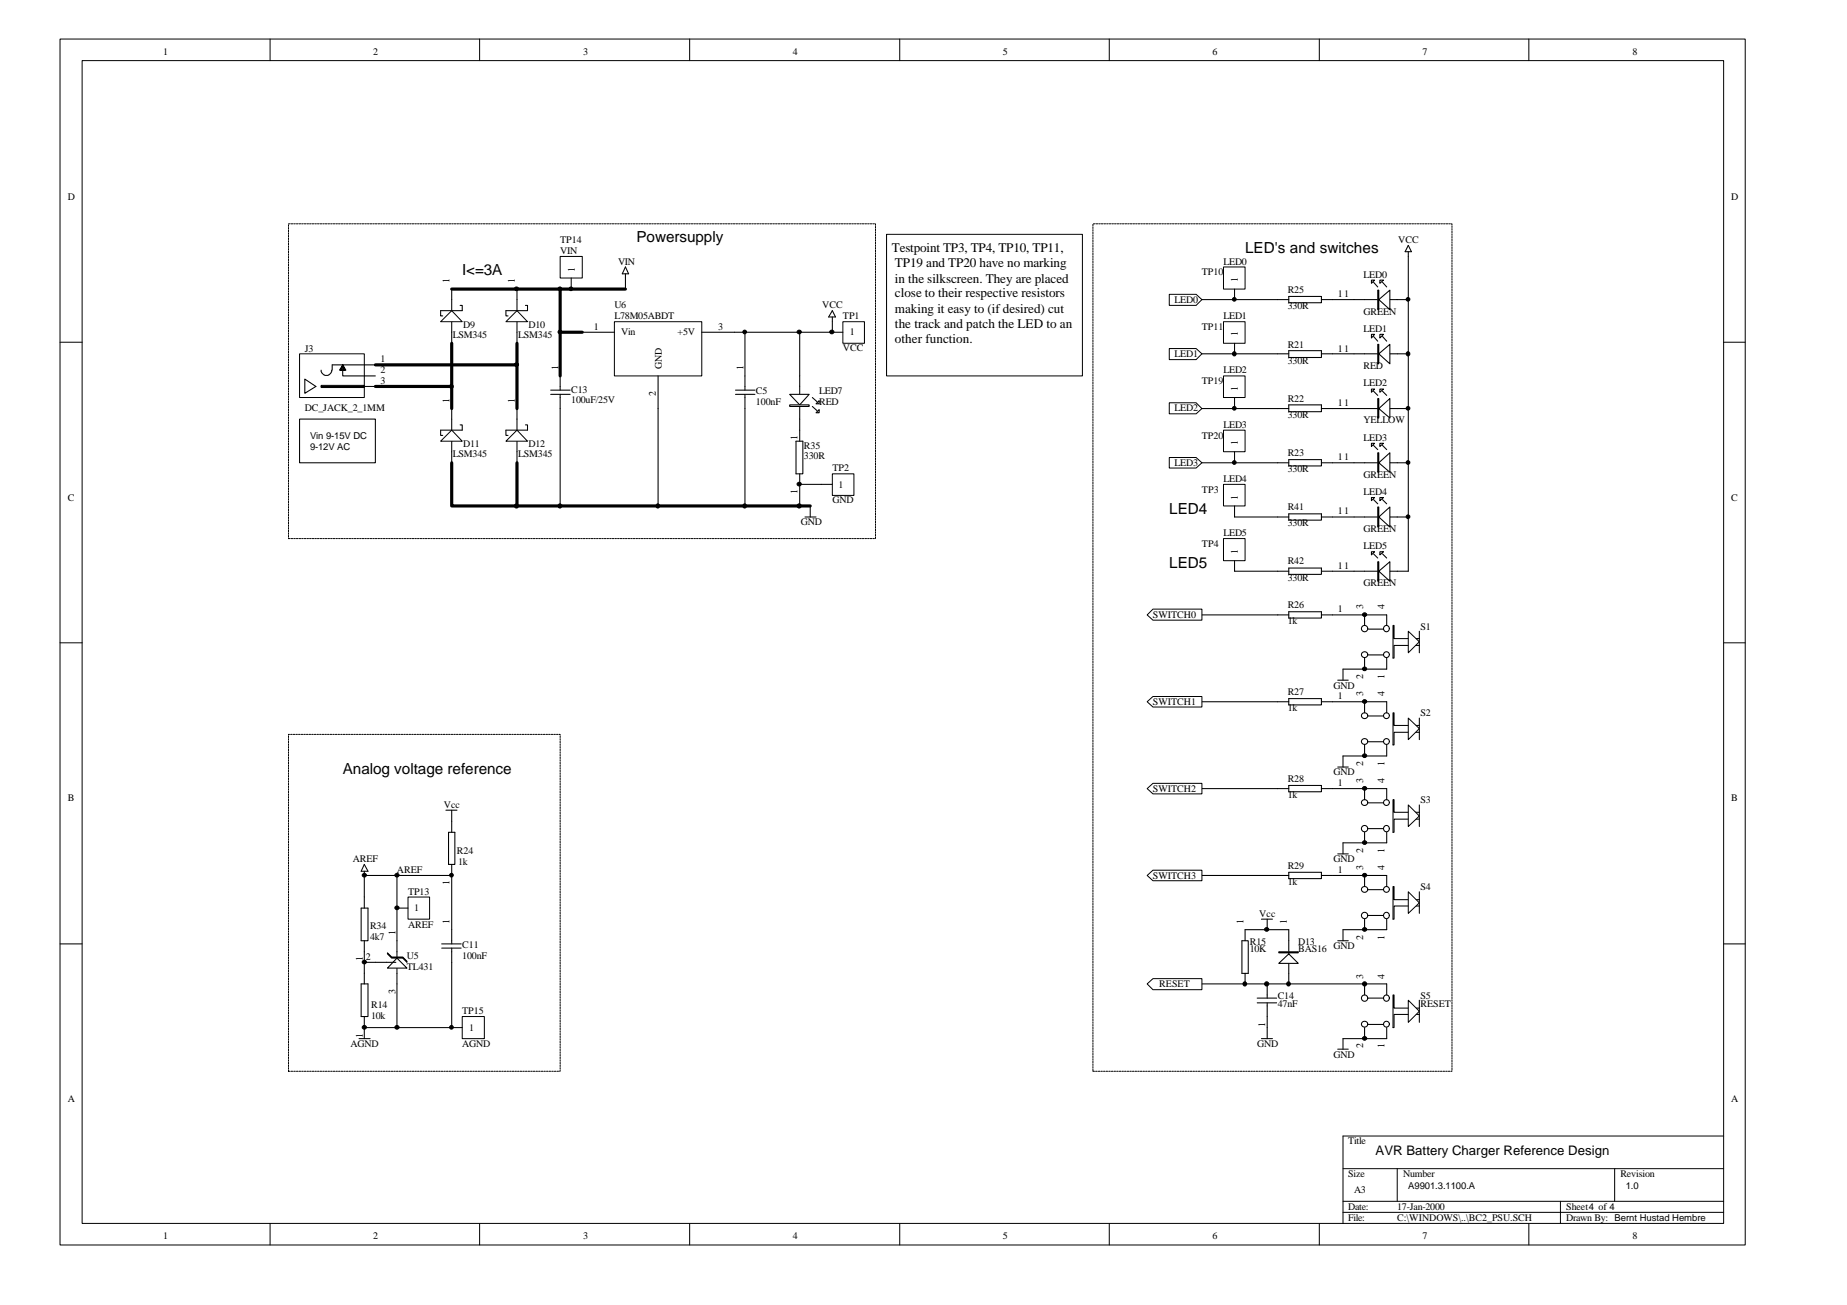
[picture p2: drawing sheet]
<svg xmlns="http://www.w3.org/2000/svg" width="297mm" height="210mm" viewBox="0 0 297 210" stroke-linecap="round" stroke-linejoin="round" font-family="sans-serif">
<g fill="none" stroke="#000" stroke-width=".16">
<path d="M9.7 6.3h271v194h-271zM13.2 9.8h264v187h-264zM43.4 6.3v3.5M77.1 6.3v3.5M110.9 6.3v3.5M144.7 6.3v3.5M178.4 6.3v3.5M212.2 6.3v3.5M245.9 6.3v3.5M9.7 55h3.5M277.2 55h3.5M9.7 103.4h3.5"/>
<path d="M277.2 103.4h3.5M9.7 151.8h3.5M277.2 151.8h3.5M43.4 196.8v3.5M77.1 196.8v3.5M110.9 196.8v3.5M144.7 196.8v3.5M178.4 196.8v3.5M212.2 196.8v3.5M216 188h61.2M216 193.2h61.2M216 195h61.2"/>
<path d="M224.7 188v5.2M245.9 196.8v3.5M251 193.2v3.6M259.7 188v5.2M277.2 182.7h-61.2v14.1"/>
</g>
<path d="M217.8 48.2h8.7M220.9 45.4l.7 .8M222.3 45.4l.7 .8" fill="none" stroke="#000" stroke-width=".17"/>
<g fill="#fff" stroke="#000" stroke-width=".17">
<path d="M221.7 48.2l1.8-1.5v3.1z" fill-rule="evenodd"/>
<path d="M220.6 45.1h.5l-.5 .5z" fill-rule="evenodd"/>
<path d="M221.9 45.1h.6l-.6 .5z" fill-rule="evenodd"/>
</g>
<path d="M221.6 46.7h.1v3.1h-.1z" fill="#fff" stroke="#000" stroke-width=".17"/>
<path d="M217.8 56.9h8.7M220.9 54.1l.7 .8M222.3 54.1l.7 .8" fill="none" stroke="#000" stroke-width=".17"/>
<g fill="#fff" stroke="#000" stroke-width=".17">
<path d="M221.7 56.9l1.8-1.5v3.1z" fill-rule="evenodd"/>
<path d="M220.6 53.8h.5l-.5 .6z" fill-rule="evenodd"/>
<path d="M221.9 53.8h.6l-.6 .6z" fill-rule="evenodd"/>
</g>
<path d="M221.6 55.4h.1v3.1h-.1z" fill="#fff" stroke="#000" stroke-width=".17"/>
<path d="M217.8 65.7h8.7M220.9 62.9l.7 .7M222.3 62.9l.7 .7" fill="none" stroke="#000" stroke-width=".17"/>
<g fill="#fff" stroke="#000" stroke-width=".17">
<path d="M221.7 65.7l1.8-1.6v3.1z" fill-rule="evenodd"/>
<path d="M220.6 62.6h.5l-.5 .5z" fill-rule="evenodd"/>
<path d="M221.9 62.6h.6l-.6 .5z" fill-rule="evenodd"/>
</g>
<path d="M221.6 64.1h.1v3.1h-.1z" fill="#fff" stroke="#000" stroke-width=".17"/>
<path d="M217.8 74.4h8.7M220.9 71.6l.7 .7M222.3 71.6l.7 .7" fill="none" stroke="#000" stroke-width=".17"/>
<g fill="#fff" stroke="#000" stroke-width=".17">
<path d="M221.7 74.4l1.8-1.6v3.2z" fill-rule="evenodd"/>
<path d="M220.6 71.3h.5l-.5 .5z" fill-rule="evenodd"/>
<path d="M221.9 71.3h.6l-.6 .5z" fill-rule="evenodd"/>
</g>
<path d="M221.6 72.8h.1v3.2h-.1z" fill="#fff" stroke="#000" stroke-width=".17"/>
<g fill="none" stroke="#000" stroke-width=".17">
<path d="M223 98.9v1.7M223 105.8v1.8M223.4 105.3a.47 .47 0 0 0-.7-.4 .47 .47 0 0 0 0 .8 .47 .47 0 0 0 .7-.4M228.3 102.7h-4.1v-2.1h-.2v5.2h.2v-2h4.1M228.3 101.5v3.5"/>
<circle cx="222.9" cy="101.1" r=".49"/>
</g>
<path d="M226.5 101.5l1.8 1.7-1.8 1.8z" fill-rule="evenodd" fill="#fff" stroke="#000" stroke-width=".16"/>
<g fill="none" stroke="#000" stroke-width=".17">
<path d="M219.5 98.9v1.7M219.5 105.8v1.8M220 105.3a.48 .48 0 0 0-.5-.5 .48 .48 0 0 0-.5 .5 .48 .48 0 0 0 .5 .5l.2-.1 .3-.4M220 105.3h2.5M220 101.2h2.5M223 112.9v1.8M223 119.8v1.8M223.4 119.2a.47 .47 0 0 0-.7-.4 .47 .47 0 0 0 0 .8 .47 .47 0 0 0 .7-.3M223.4 115.1a.47 .47 0 0 0-.7-.4 .47 .47 0 0 0 0 .8 .47 .47 0 0 0 .7-.4M228.3 116.7h-4.1v-2h-.2v5.1h.2v-2h4.1M228.3 115.5v3.5"/>
<circle cx="219.5" cy="101.1" r=".51"/>
</g>
<path d="M226.5 115.5l1.8 1.7-1.8 1.8z" fill-rule="evenodd" fill="#fff" stroke="#000" stroke-width=".16"/>
<g fill="none" stroke="#000" stroke-width=".17">
<path d="M219.5 112.9v1.8M219.5 119.8v1.8M220 119.2a.48 .48 0 0 0-.5-.4 .48 .48 0 0 0-.5 .4 .48 .48 0 0 0 .5 .5l.4-.2 .1-.2M220 115.1a.48 .48 0 0 0-.5-.5 .48 .48 0 0 0-.5 .5 .48 .48 0 0 0 .5 .5l.2-.1 .3-.4M220 119.3h2.5M220 115.2h2.5M223 126.8v1.8M223 133.9v1.7M223.4 129a.47 .47 0 0 0-.7-.3 .47 .47 0 0 0 0 .8 .47 .47 0 0 0 .7-.4M228.3 130.7h-4.1v-2.1h-.2v5.3h.2v-2.1h4.1M228.3 129.5v3.4"/>
<circle cx="222.9" cy="133.3" r=".49"/>
</g>
<path d="M226.5 129.5l1.8 1.7-1.8 1.7z" fill-rule="evenodd" fill="#fff" stroke="#000" stroke-width=".16"/>
<g fill="none" stroke="#000" stroke-width=".17">
<path d="M219.5 126.8v1.8M219.5 133.9v1.7M220 129a.48 .48 0 0 0-.5-.4 .48 .48 0 0 0-.5 .5 .48 .48 0 0 0 .5 .5l.2-.1 .3-.4M220 133.3h2.5M220 129.1h2.5M223 140.8v1.8M223 147.8v1.7M223.4 143a.47 .47 0 0 0-.7-.4 .47 .47 0 0 0 0 .8 .47 .47 0 0 0 .7-.3M228.3 144.7h-4.1v-2.1h-.2v5.2h.2v-2.1h4.1M228.3 143.4v3.5"/>
<circle cx="219.5" cy="133.3" r=".51"/>
<circle cx="222.9" cy="147.2" r=".49"/>
</g>
<path d="M226.5 143.4l1.8 1.8-1.8 1.7z" fill-rule="evenodd" fill="#fff" stroke="#000" stroke-width=".16"/>
<g fill="none" stroke="#000" stroke-width=".17">
<path d="M226.5 39.5l.5 1h-1zM133.9 50l.5 1h-1.1zM133.9 51v.7M193.3 56.9h14M193.3 48.2h12.2M207.3 56.4h5.2v1.1h-5.2zM212.5 56.9h5.3M214.3 48.2h3.5M226.5 40.5v51.4M88.6 63.4h3.1M88.6 62.8h3.1M90.1 60.5v2.3"/>
<path d="M90.1 63.4v18M118.3 63.4h3.1M118.3 62.8h3.1M119.8 60.5v2.3M119.8 63.4v2.3M193.3 65.7h14M193.3 74.4h14M207.3 65.1h5.2v1.1h-5.2zM207.3 73.9h5.2v1h-5.2zM212.5 65.7h5.3M212.5 74.4h5.3M214.3 98.9h8.7"/>
<path d="M193.3 112.9h12.2M216 107.6h7M193.3 126.8h12.2M216 121.6h7M216 135.6h7M214.3 140.8h8.7M216 149.5h7M219.5 140.8v1.8M219.5 147.8v1.7M220 143a.48 .48 0 0 0-.5-.4 .48 .48 0 0 0-.5 .4 .48 .48 0 0 0 .5 .5h.2l.3-.4M220 147.2h2.5M220 143.1h2.5"/>
<path d="M223 158.3v1.7M215.1 168.8h1.7M216 167.1v1.7M223 165.3v1.8M223.4 164.7a.47 .47 0 0 0-.7-.4 .47 .47 0 0 0 0 .8 .47 .47 0 0 0 .7-.4M228.3 162.2h-4.1v-2.2h-.2v5.3h.2v-2.1h4.1M228.3 160.9v3.5"/>
<circle cx="219.5" cy="147.2" r=".51"/>
<circle cx="222.9" cy="160.5" r=".49"/>
</g>
<path d="M72.6 46.5h28M60.4 62.2h12.2M72.6 74.4v7h57.7" fill="none" stroke="#000" stroke-width=".51"/>
<path d="M226.5 160.9l1.8 1.8-1.8 1.7z" fill-rule="evenodd" fill="#fff" stroke="#000" stroke-width=".16"/>
<g fill="none" stroke="#000" stroke-width=".17">
<path d="M193.3 158.3h29.7M199.7 151.3h1v5.3h-1zM200.2 149.5v1.8M200.2 156.6v1.7M202.9 147.8h1.7M203.8 147.8v1.7M203.8 158.3v2.2M207.3 149.5v8.8M219.5 158.3v1.7M202.2 160.5h3.1M202.2 161.3h3.1M202.9 167.1h1.7"/>
<path d="M203.8 161.3v2.2M203.8 165.3v1.8M216 167.1h7M219.5 165.3v1.8M220 164.7a.48 .48 0 0 0-.5-.5 .48 .48 0 0 0-.5 .5 .48 .48 0 0 0 .5 .5l.2-.1 .3-.4M220 164.8h2.5M220 160.5h2.5"/>
<circle cx="219.5" cy="160.5" r=".51"/>
</g>
<path d="M205.7 153.1h3.1v.2h-3.1z" fill="#fff" stroke="#000" stroke-width=".17"/>
<path d="M205.7 155l1.6-1.6 1.5 1.6z" fill-rule="evenodd" fill="#fff" stroke="#000" stroke-width=".17"/>
<g fill="none" stroke="#000" stroke-width=".17">
<path d="M205.5 48.2h1.8M207.3 47.7h5.2v1h-5.2zM212.5 48.2h1.8M48.2 67.4h12.2v7h-12.2zM193.3 98.9h14M207.3 98.4h5.2v1h-5.2zM212.5 98.9h1.8M205.5 112.9h1.8M207.3 112.4h5.2v1h-5.2zM212.5 112.9h10.5M215.1 109.4h1.7M216 107.6v1.8"/>
<path d="M205.5 126.8h1.8M207.3 126.3h5.2v1.1h-5.2zM212.5 126.8h10.5M215.1 137.3h1.7M215.1 123.4h1.7M216 121.6v1.8M216 135.6v1.7M193.3 140.8h14M200.2 149.5h7.1M207.3 140.3h5.2v1h-5.2zM212.5 140.8h1.8M215.1 151.3h1.7"/>
<path d="M216 149.5v1.8M203.8 163.5v1.8"/>
</g>
<path d="M90.1 46.5v6.9h3.5" fill="none" stroke="#000" stroke-width=".51"/>
<path d="M46.4 36h94.4v50.6h-94.4zM175.8 36h57.7v136.3h-57.7z" fill="none" stroke="#000" stroke-width=".16" stroke-dasharray=".3 .2"/>
<path d="M48.2 56.9h10.4v7h-10.4z" fill="#fff" stroke="#000" stroke-width=".16"/>
<path d="M51.6 59.5l.1 .5a.92 .92 0 0 0 1.1 .3l.5-.3v-.5M55.1 58.7v1.8h5.3M55.1 58.7l.2 .8h.2l-.4-.8 .5 .8h-1l.5-.8-.3 .8h.1zM60.4 58.7h-7v.8M49 61l1.8 1.2-1.8 1.1zM51.6 62h7v.3h-7zM51.6 62.2h8.8" fill="none" stroke="#000" stroke-width=".17"/>
<path d="M98.8 51.7h14.1v8.8h-14.1z" fill="#fff" stroke="#000" stroke-width=".16"/>
<path d="M93.6 53.4h5.2M112.9 53.4h5.2M105.8 60.5v5.2" fill="none" stroke="#000" stroke-width=".17"/>
<path d="M135.6 51.7h3.4v3.5h-3.4z" fill="#fff" stroke="#000" stroke-width=".16"/>
<path d="M133.9 53.4h1.7M105.8 65.7v15.7" fill="none" stroke="#000" stroke-width=".17"/>
<path d="M133.9 76.2h3.4v3.5h-3.4z" fill="#fff" stroke="#000" stroke-width=".16"/>
<path d="M132.1 77.9h1.8" fill="none" stroke="#000" stroke-width=".17"/>
<path d="M90.1 41.2h3.5v3.5h-3.5z" fill="#fff" stroke="#000" stroke-width=".16"/>
<path d="M91.9 44.7v1.8M128.6 60.5v8.7M130.6 65.4l.8 .7M130.6 63.9l.8 .7" fill="none" stroke="#000" stroke-width=".17"/>
<g fill="#fff" stroke="#000" stroke-width=".17">
<path d="M127 63.4h3.1l-1.5 1.7z" fill-rule="evenodd"/>
<path d="M131.7 65.9v.5h-.5z" fill-rule="evenodd"/>
<path d="M131.7 64.4v.6h-.5z" fill-rule="evenodd"/>
</g>
<path d="M127 65.1h3.1v.3h-3.1z" fill="#fff" stroke="#000" stroke-width=".17"/>
<path d="M83.1 46.5v3.5M83.1 51.7v3.5M84.5 49.1h.3v.9h-3.4v.8h.3M119.8 65.7v15.7M128 71h1.1v5.2h-1.1zM128.6 69.2v1.8M128.6 76.2v5.2M128.6 77.9h3.5" fill="none" stroke="#000" stroke-width=".17"/>
<path d="M81.4 51.7l1.7-1.7 1.7 1.7z" fill-rule="evenodd" fill="#fff" stroke="#000" stroke-width=".16"/>
<path d="M83.1 65.7v3.5M83.1 71v3.4M84.5 68.3h.3v.9h-3.4v.8h.3" fill="none" stroke="#000" stroke-width=".17"/>
<path d="M83.1 69.2l1.7 1.8h-3.4z" fill-rule="evenodd" fill="#fff" stroke="#000" stroke-width=".16"/>
<path d="M72.6 65.7v3.5M72.6 71v3.4M74 68.3h.3v.9h-3.4v.8h.3" fill="none" stroke="#000" stroke-width=".17"/>
<path d="M72.6 69.2l1.7 1.8h-3.4z" fill-rule="evenodd" fill="#fff" stroke="#000" stroke-width=".16"/>
<path d="M72.6 46.5v3.5M72.6 51.7v3.5M74 49.1h.3v.9h-3.4v.8h.3" fill="none" stroke="#000" stroke-width=".17"/>
<path d="M70.9 51.7l1.7-1.7 1.7 1.7z" fill-rule="evenodd" fill="#fff" stroke="#000" stroke-width=".16"/>
<path d="M60.4 58.7h22.7M72.6 55.2v10.5M83.1 55.2v10.5M90.1 53.4v7.1M83.1 74.4v7" fill="none" stroke="#000" stroke-width=".51"/>
<g fill="none" stroke="#000" stroke-width=".17">
<path d="M100.6 42.9l.5 1.1h-1zM100.6 44v2.5M119.8 53.4v7.1M128.6 53.4v7.1M133.9 51.7v1.7h-15.8M129.5 83.2h1.7M130.3 81.4v1.8M71.7 130.3h1.8M72.1 133.9h1.1v5.1h-1.1zM72.6 130.3v3.6M72.6 139v1.8M58.1 146.1h1.1v5.2h-1.1z"/>
<path d="M58.1 158.3h1.1v5.2h-1.1zM58.6 144.3v1.8M58.6 151.3v1.8M58.6 156.6v1.7M63.8 151.3v7M57.7 167.1h1.8M58.6 163.5v3.6"/>
</g>
<g fill="#fff" stroke="#000" stroke-width=".17">
<path d="M63.8 154.1l1.6 1.6h-3.1z" fill-rule="evenodd"/>
<path d="M62.3 153.3l.7 .6h1.8l.6 .7v.2l-.6-.7h-1.8l-.7-.7z" fill-rule="evenodd"/>
</g>
<path d="M58.6 144.3v-3.5h5.2v10.5M58.6 154.8h5.1M58.6 153.1v3.5M63.8 158.3v7h-5.2M63.8 140.8h8.8v11M71 152.5h3.2M71 151.8h3.2M72.6 152.5v12.8h-8.8" fill="none" stroke="#000" stroke-width=".17"/>
<path d="M65.6 144.3h3.5v3.5h-3.5z" fill="#fff" stroke="#000" stroke-width=".16"/>
<path d="M63.8 146.1h1.8" fill="none" stroke="#000" stroke-width=".17"/>
<path d="M74.3 163.5h3.6v3.6h-3.6z" fill="#fff" stroke="#000" stroke-width=".16"/>
<path d="M58.6 139l.6 1.1h-1.1zM58.6 140.1v.7M72.6 165.3h1.7" fill="none" stroke="#000" stroke-width=".17"/>
<path d="M46.4 118.1h43.7v54.2h-43.7z" fill="none" stroke="#000" stroke-width=".16" stroke-dasharray=".3 .2"/>
<g fill="#fff" stroke="#000" stroke-width=".16">
<path d="M188 47.3h4.4l.9 .9-.9 .9h-4.4z" fill-rule="evenodd"/>
<path d="M188 56.1h4.4l.9 .8-.9 .9h-4.4z" fill-rule="evenodd"/>
<path d="M188 64.8h4.4l.9 .9-.9 .9h-4.4z" fill-rule="evenodd"/>
<path d="M188 73.6h4.4l.9 .8-.9 .9h-4.4z" fill-rule="evenodd"/>
<path d="M185.4 98h7.9v1.8h-7.9l-.9-.9z" fill-rule="evenodd"/>
<path d="M184.5 112.9l.9-.9h7.9v1.7h-7.9z" fill-rule="evenodd"/>
<path d="M184.5 126.8l.9-.8h7.9v1.7h-7.9z" fill-rule="evenodd"/>
<path d="M184.5 140.8l.9-.8h7.9v1.7h-7.9z" fill-rule="evenodd"/>
<path d="M184.5 158.3l.9-.9h7.9v1.8h-7.9z" fill-rule="evenodd"/>
</g>
<g fill="#000" stroke="#000" stroke-width=".16">
<circle cx="83.1" cy="46.5" r=".32"/>
<circle cx="83.1" cy="58.6" r=".32"/>
<circle cx="90" cy="53.4" r=".3"/>
<circle cx="90" cy="46.5" r=".3"/>
<circle cx="119.8" cy="53.4" r=".3"/>
<circle cx="128.5" cy="53.4" r=".32"/>
<circle cx="72.6" cy="62.2" r=".32"/>
<circle cx="128.5" cy="77.9" r=".32"/>
<circle cx="83.1" cy="81.4" r=".34"/>
<circle cx="90" cy="81.4" r=".32"/>
<circle cx="105.8" cy="81.4" r=".32"/>
<circle cx="119.7" cy="81.4" r=".32"/>
<circle cx="128.5" cy="81.4" r=".34"/>
</g>
<path d="M217.8 91.9h8.7M220.9 89.1l.7 .7M222.3 89.1l.7 .7" fill="none" stroke="#000" stroke-width=".17"/>
<g fill="#fff" stroke="#000" stroke-width=".17">
<path d="M221.7 91.9l1.8-1.5v3.1z" fill-rule="evenodd"/>
<path d="M220.6 88.7h.5l-.5 .6z" fill-rule="evenodd"/>
<path d="M221.9 88.7h.6l-.6 .6z" fill-rule="evenodd"/>
</g>
<path d="M221.6 90.4h.1v3.1h-.1z" fill="#fff" stroke="#000" stroke-width=".17"/>
<path d="M198.5 91.9h8.8M207.3 91.4h5.2v1h-5.2zM212.5 91.9h5.3M217.8 83.2h8.7M220.9 80.4l.7 .6M222.3 80.4l.7 .6" fill="none" stroke="#000" stroke-width=".17"/>
<g fill="#fff" stroke="#000" stroke-width=".17">
<path d="M221.7 83.2l1.8-1.7v3.3z" fill-rule="evenodd"/>
<path d="M220.6 80h.5l-.5 .5z" fill-rule="evenodd"/>
<path d="M221.9 80h.6l-.6 .5z" fill-rule="evenodd"/>
</g>
<path d="M221.6 81.5h.1v3.3h-.1z" fill="#fff" stroke="#000" stroke-width=".17"/>
<path d="M198.5 83.2h8.8M207.3 82.6h5.2v1.1h-5.2zM212.5 83.2h5.3" fill="none" stroke="#000" stroke-width=".17"/>
<g fill="#000" stroke="#000" stroke-width=".16">
<circle cx="219.5" cy="98.9" r=".32"/>
<circle cx="219.5" cy="107.6" r=".32"/>
<circle cx="219.5" cy="112.8" r=".32"/>
<circle cx="219.5" cy="126.8" r=".32"/>
<circle cx="219.5" cy="121.6" r=".32"/>
<circle cx="219.5" cy="135.5" r=".32"/>
<circle cx="200.2" cy="158.3" r=".32"/>
<circle cx="203.7" cy="158.3" r=".34"/>
<circle cx="203.7" cy="149.5" r=".32"/>
<circle cx="207.2" cy="158.3" r=".32"/>
<circle cx="219.5" cy="158.3" r=".34"/>
<circle cx="219.5" cy="140.8" r=".32"/>
<circle cx="219.5" cy="149.5" r=".32"/>
<circle cx="219.5" cy="167" r=".32"/>
</g>
<path d="M196.8 77.9h3.4v3.5h-3.4z" fill="#fff" stroke="#000" stroke-width=".16"/>
<path d="M198.5 81.4v1.8" fill="none" stroke="#000" stroke-width=".17"/>
<path d="M196.8 86.6h3.4v3.6h-3.4z" fill="#fff" stroke="#000" stroke-width=".16"/>
<path d="M198.5 90.2v1.7" fill="none" stroke="#000" stroke-width=".17"/>
<g fill="#000" stroke="#000" stroke-width=".16">
<circle cx="91.8" cy="46.5" r=".3"/>
<circle cx="133.8" cy="53.4" r=".32"/>
<circle cx="58.6" cy="140.8" r=".32"/>
<circle cx="58.6" cy="154.7" r=".32"/>
<circle cx="63.9" cy="140.8" r=".32"/>
<circle cx="63.9" cy="146" r=".32"/>
<circle cx="72.6" cy="140.8" r=".3"/>
<circle cx="58.6" cy="165.2" r=".32"/>
<circle cx="63.9" cy="165.2" r=".32"/>
</g>
<path d="M196.8 42.9h3.4v3.6h-3.4z" fill="#fff" stroke="#000" stroke-width=".16"/>
<path d="M198.5 46.5v1.7" fill="none" stroke="#000" stroke-width=".17"/>
<path d="M196.8 51.7h3.4v3.5h-3.4z" fill="#fff" stroke="#000" stroke-width=".16"/>
<path d="M198.5 55.2v1.7" fill="none" stroke="#000" stroke-width=".17"/>
<path d="M196.8 60.5h3.4v3.4h-3.4z" fill="#fff" stroke="#000" stroke-width=".16"/>
<path d="M198.5 63.9v1.8" fill="none" stroke="#000" stroke-width=".17"/>
<path d="M196.8 69.2h3.4v3.5h-3.4z" fill="#fff" stroke="#000" stroke-width=".16"/>
<path d="M198.5 72.7v1.7" fill="none" stroke="#000" stroke-width=".17"/>
<path d="M142.6 37.7h31.5v22.8h-31.5z" fill="#fff" stroke="#000" stroke-width=".16"/>
<g fill="#000" stroke="#000" stroke-width=".16">
<circle cx="198.5" cy="56.9" r=".32"/>
<circle cx="198.5" cy="48.1" r=".3"/>
<circle cx="226.4" cy="56.9" r=".32"/>
<circle cx="226.4" cy="48.1" r=".3"/>
<circle cx="198.5" cy="65.7" r=".3"/>
<circle cx="198.5" cy="74.4" r=".3"/>
<circle cx="226.4" cy="74.4" r=".3"/>
<circle cx="226.4" cy="65.7" r=".3"/>
<circle cx="226.4" cy="83.1" r=".3"/>
<circle cx="72.6" cy="165.2" r=".3"/>
</g>
<g font-size="2.5">
<text x="102.4" y="39">Powersupply</text>
<text x="200.2" y="40.7">LED's and switches</text>
<text x="74.3" y="44.2">I&lt;=3A</text>
<text x="188" y="82.6">LED4</text>
<text x="188" y="91.4">LED5</text>
<text x="55.1" y="124.6">Analog voltage reference</text>
</g>
<g font-size="2.1">
<text x="143.4" y="40.6">Testpoint TP3, TP4, TP10, TP11,</text>
<text x="143.9" y="43">TP19 and TP20 have no marking</text>
<text x="143.9" y="45.5">in the silkscreen. They are placed</text>
<text x="143.9" y="47.9">close to their respective resistors</text>
<text x="143.9" y="50.3">making it easy to (if desired) cut</text>
<text x="143.9" y="52.8">the track and patch the LED to an</text>
<text x="143.9" y="55.2">other function.</text>
<text x="221.2" y="185.8">AVR Battery Charger Reference Design</text>
</g>
<g font-size="1.6">
<text x="26.2" y="8.8">1</text>
<text x="60" y="8.8">2</text>
<text x="93.8" y="8.8">3</text>
<text x="127.5" y="8.8">4</text>
<text x="161.3" y="8.8">5</text>
<text x="195" y="8.8">6</text>
<text x="228.8" y="8.8">7</text>
<text x="262.6" y="8.8">8</text>
<text x="10.9" y="32.1">D</text>
<text x="278.4" y="32.1">D</text>
<text x="90.1" y="39">TP14</text>
<text x="90.1" y="40.8">VIN</text>
<text x="224.9" y="39">VCC</text>
<text x="72.3" y="45.6" transform="rotate(-90 72.3 45.6)">1</text>
<text x="82.8" y="45.6" transform="rotate(-90 82.8 45.6)">1</text>
<text x="92.5" y="43.7" transform="rotate(-90 92.5 43.7)">1</text>
<text x="99.4" y="42.6">VIN</text>
<text x="193.3" y="44.3">TP10</text>
<text x="196.8" y="42.6">LED0</text>
<text x="199.1" y="45.4" transform="rotate(-90 199.1 45.4)">1</text>
<text x="207.1" y="47.1">R25</text>
<text x="215.1" y="47.9">11</text>
<text x="219.3" y="44.7">LED0</text>
<text x="74.5" y="52.7">D9</text>
<text x="85" y="52.7">D10</text>
<text x="95.5" y="53.1">1</text>
<text x="98.8" y="49.5">U6</text>
<text x="98.8" y="51.3">L78M05ABDT</text>
<text x="99.9" y="53.9">Vin</text>
<text x="109" y="53.9">+5V</text>
<text x="115.5" y="53.1">3</text>
<text x="132.2" y="49.5">VCC</text>
<text x="135.6" y="51.3">TP1</text>
<text x="136.7" y="53.9">1</text>
<text x="188.9" y="48.7">LED0</text>
<text x="193.3" y="53.1">TP11</text>
<text x="196.8" y="51.3">LED1</text>
<text x="207.1" y="49.7">330R</text>
<text x="219.3" y="50.6">GREEN</text>
<text x="219.3" y="53.4">LED1</text>
<text x="49" y="56.6">J3</text>
<text x="61.2" y="58.3">1</text>
<text x="72.8" y="54.3">LSM345</text>
<text x="83.3" y="54.3">LSM345</text>
<text x="89.8" y="59.5" transform="rotate(-90 89.8 59.5)">1</text>
<text x="106.4" y="59.4" transform="rotate(-90 106.4 59.4)">GND</text>
<text x="119.5" y="59.5" transform="rotate(-90 119.5 59.5)">1</text>
<text x="135.6" y="56.4">VCC</text>
<text x="188.9" y="57.4">LED1</text>
<text x="199.1" y="54.1" transform="rotate(-90 199.1 54.1)">1</text>
<text x="207.1" y="55.9">R21</text>
<text x="207.1" y="58.5">330R</text>
<text x="215.1" y="56.6">11</text>
<text x="219.3" y="59.4">RED</text>
<text x="61.2" y="60">2</text>
<text x="61.2" y="61.8">3</text>
<text x="72.3" y="64.8" transform="rotate(-90 72.3 64.8)">1</text>
<text x="82.8" y="64.8" transform="rotate(-90 82.8 64.8)">1</text>
<text x="91.9" y="63.2">C13</text>
<text x="91.9" y="64.8">100uF/25V</text>
<text x="105.5" y="63.8" transform="rotate(-90 105.5 63.8)">2</text>
<text x="121.6" y="63.3">C5</text>
<text x="121.6" y="65.1">100nF</text>
<text x="131.7" y="63.3">LED7</text>
<text x="131.7" y="65.1">RED</text>
<text x="193.3" y="61.8">TP19</text>
<text x="196.8" y="60">LED2</text>
<text x="199.1" y="62.9" transform="rotate(-90 199.1 62.9)">1</text>
<text x="207.1" y="64.6">R22</text>
<text x="215.1" y="65.3">11</text>
<text x="219.3" y="62.2">LED2</text>
<text x="49" y="66.1">DC_JACK_2_1MM</text>
<text x="74.5" y="71.9">D11</text>
<text x="85" y="71.9">D12</text>
<text x="128.3" y="70.8" transform="rotate(-90 128.3 70.8)">1</text>
<text x="188.9" y="66.1">LED2</text>
<text x="193.3" y="70.5">TP20</text>
<text x="196.8" y="68.8">LED3</text>
<text x="199.1" y="71.6" transform="rotate(-90 199.1 71.6)">1</text>
<text x="207.1" y="67.2">330R</text>
<text x="219.3" y="68.1">YELLOW</text>
<text x="219.3" y="70.9">LED3</text>
<text x="72.8" y="73.5">LSM345</text>
<text x="83.3" y="73.5">LSM345</text>
<text x="129.3" y="72.2">R35</text>
<text x="129.3" y="73.8">330R</text>
<text x="133.9" y="75.8">TP2</text>
<text x="188.9" y="74.9">LED3</text>
<text x="196.8" y="77.6">LED4</text>
<text x="207.1" y="73.3">R23</text>
<text x="207.1" y="76">330R</text>
<text x="215.1" y="74">11</text>
<text x="219.3" y="76.8">GREEN</text>
<text x="10.9" y="80.5">C</text>
<text x="128.3" y="79.5" transform="rotate(-90 128.3 79.5)">1</text>
<text x="133.9" y="80.9">GND</text>
<text x="134.9" y="78.4">1</text>
<text x="193.3" y="79.3">TP3</text>
<text x="199.1" y="80.4" transform="rotate(-90 199.1 80.4)">1</text>
<text x="207.1" y="82.1">R41</text>
<text x="215.1" y="82.7">11</text>
<text x="219.3" y="79.6">LED4</text>
<text x="278.4" y="80.5">C</text>
<text x="128.8" y="84.5">GND</text>
<text x="193.3" y="88">TP4</text>
<text x="196.8" y="86.3">LED5</text>
<text x="199.1" y="89.1" transform="rotate(-90 199.1 89.1)">1</text>
<text x="207.1" y="84.7">330R</text>
<text x="219.3" y="88.3">LED5</text>
<text x="219.3" y="85.5">GREEN</text>
<text x="207.1" y="90.8">R42</text>
<text x="207.1" y="93.4">330R</text>
<text x="215.1" y="91.5">11</text>
<text x="219.3" y="94.3">GREEN</text>
<text x="185.4" y="99.3">SWITCH0</text>
<text x="207.1" y="97.8">R26</text>
<text x="207.1" y="100.4">1k</text>
<text x="215.1" y="98.5">1</text>
<text x="219.2" y="98" transform="rotate(-90 219.2 98)">3</text>
<text x="222.7" y="98" transform="rotate(-90 222.7 98)">4</text>
<text x="228.4" y="101.3">S1</text>
<text x="185.4" y="113.4">SWITCH1</text>
<text x="207.1" y="111.8">R27</text>
<text x="214.5" y="110.8">GND</text>
<text x="215.1" y="112.5">1</text>
<text x="219.2" y="112" transform="rotate(-90 219.2 112)">3</text>
<text x="219.2" y="109.2" transform="rotate(-90 219.2 109.2)">2</text>
<text x="222.7" y="112" transform="rotate(-90 222.7 112)">4</text>
<text x="222.7" y="109.2" transform="rotate(-90 222.7 109.2)">1</text>
<text x="207.1" y="114.4">1k</text>
<text x="228.4" y="115.2">S2</text>
<text x="207.1" y="125.7">R28</text>
<text x="214.5" y="124.7">GND</text>
<text x="219.2" y="126" transform="rotate(-90 219.2 126)">3</text>
<text x="219.2" y="123.2" transform="rotate(-90 219.2 123.2)">2</text>
<text x="222.7" y="126" transform="rotate(-90 222.7 126)">4</text>
<text x="222.7" y="123.2" transform="rotate(-90 222.7 123.2)">1</text>
<text x="10.9" y="128.9">B</text>
<text x="71.4" y="130">Vcc</text>
<text x="185.4" y="127.4">SWITCH2</text>
<text x="207.1" y="128.4">1k</text>
<text x="215.1" y="126.4">1</text>
<text x="228.4" y="129.2">S3</text>
<text x="278.4" y="128.9">B</text>
<text x="73.5" y="137.4">R24</text>
<text x="219.2" y="137.2" transform="rotate(-90 219.2 137.2)">2</text>
<text x="222.7" y="137.2" transform="rotate(-90 222.7 137.2)">1</text>
<text x="56.7" y="138.7">AREF</text>
<text x="63.8" y="140.4">AREF</text>
<text x="65.6" y="143.9">TP13</text>
<text x="72.3" y="142.4" transform="rotate(-90 72.3 142.4)">1</text>
<text x="73.7" y="139.2">1k</text>
<text x="185.4" y="141.3">SWITCH3</text>
<text x="207.1" y="139.7">R29</text>
<text x="207.1" y="142.3">1k</text>
<text x="214.5" y="138.7">GND</text>
<text x="215.1" y="140.4">1</text>
<text x="219.2" y="140" transform="rotate(-90 219.2 140)">3</text>
<text x="222.7" y="140" transform="rotate(-90 222.7 140)">4</text>
<text x="228.4" y="143.2">S4</text>
<text x="59.5" y="149.4">R34</text>
<text x="65.6" y="149.2">AREF</text>
<text x="66.6" y="146.6">1</text>
<text x="72.3" y="148.7" transform="rotate(-90 72.3 148.7)">1</text>
<text x="200" y="148.7" transform="rotate(-90 200 148.7)">1</text>
<text x="202.5" y="147.4">Vcc</text>
<text x="206.9" y="148.7" transform="rotate(-90 206.9 148.7)">1</text>
<text x="58.3" y="154.6" transform="rotate(-90 58.3 154.6)">1</text>
<text x="58.8" y="154.4">2</text>
<text x="59.5" y="151.2">4k7</text>
<text x="63.6" y="150.5" transform="rotate(-90 63.6 150.5)">1</text>
<text x="65.4" y="154.3">U5</text>
<text x="65.4" y="156">TL431</text>
<text x="74.3" y="152.5">C11</text>
<text x="74.3" y="154.3">100nF</text>
<text x="201" y="152">R15</text>
<text x="201" y="153.2">10K</text>
<text x="208.8" y="152">D13</text>
<text x="208.8" y="153.2">BAS16</text>
<text x="214.5" y="152.7">GND</text>
<text x="219.2" y="151.1" transform="rotate(-90 219.2 151.1)">2</text>
<text x="222.7" y="151.1" transform="rotate(-90 222.7 151.1)">1</text>
<text x="63.6" y="159.9" transform="rotate(-90 63.6 159.9)">3</text>
<text x="186.4" y="158.8">RESET</text>
<text x="205.5" y="160.7">C14</text>
<text x="205.5" y="161.9">47nF</text>
<text x="219.2" y="157.4" transform="rotate(-90 219.2 157.4)">3</text>
<text x="222.7" y="157.4" transform="rotate(-90 222.7 157.4)">4</text>
<text x="228.4" y="160.7">S5</text>
<text x="228.4" y="161.9">RESET</text>
<text x="58.3" y="166.9" transform="rotate(-90 58.3 166.9)">1</text>
<text x="59.7" y="162.1">R14</text>
<text x="59.7" y="163.8">10k</text>
<text x="74.3" y="163.2">TP15</text>
<text x="75.4" y="165.8">1</text>
<text x="203.5" y="165.1" transform="rotate(-90 203.5 165.1)">1</text>
<text x="56.4" y="168.4">AGND</text>
<text x="74.3" y="168.4">AGND</text>
<text x="202.2" y="168.4">GND</text>
<text x="214.5" y="170.1">GND</text>
<text x="219.2" y="168.6" transform="rotate(-90 219.2 168.6)">2</text>
<text x="222.7" y="168.6" transform="rotate(-90 222.7 168.6)">1</text>
<text x="10.9" y="177.3">A</text>
<text x="278.4" y="177.3">A</text>
<text x="216.8" y="184.1">Title</text>
<text x="216.8" y="189.3">Size</text>
<text x="217.8" y="192">A3</text>
<text x="225.6" y="189.3">Number</text>
<text x="260.6" y="189.3">Revision</text>
<text x="216.8" y="194.6">Date:</text>
<text x="216.8" y="196.4">File:</text>
<text x="224.7" y="194.6">17-Jan-2000</text>
<text x="224.7" y="196.4">C:\WINDOWS\..\BC2_PSU.SCH</text>
<text x="251.9" y="194.6">Sheet4 of 4</text>
<text x="251.9" y="196.4">Drawn By: Bernt Hustad Hembre</text>
<text x="26.2" y="199.3">1</text>
<text x="60" y="199.3">2</text>
<text x="93.8" y="199.3">3</text>
<text x="127.5" y="199.3">4</text>
<text x="161.3" y="199.3">5</text>
<text x="195" y="199.3">6</text>
<text x="228.8" y="199.3">7</text>
<text x="262.6" y="199.3">8</text>
</g>
<g font-size="1.5">
<text x="49.9" y="70.6">Vin 9-15V DC</text>
<text x="49.9" y="72.4">9-12V AC</text>
<text x="226.5" y="191.2">A9901.3.1100.A</text>
<text x="261.5" y="191.2">1.0</text>
</g>
</svg>
